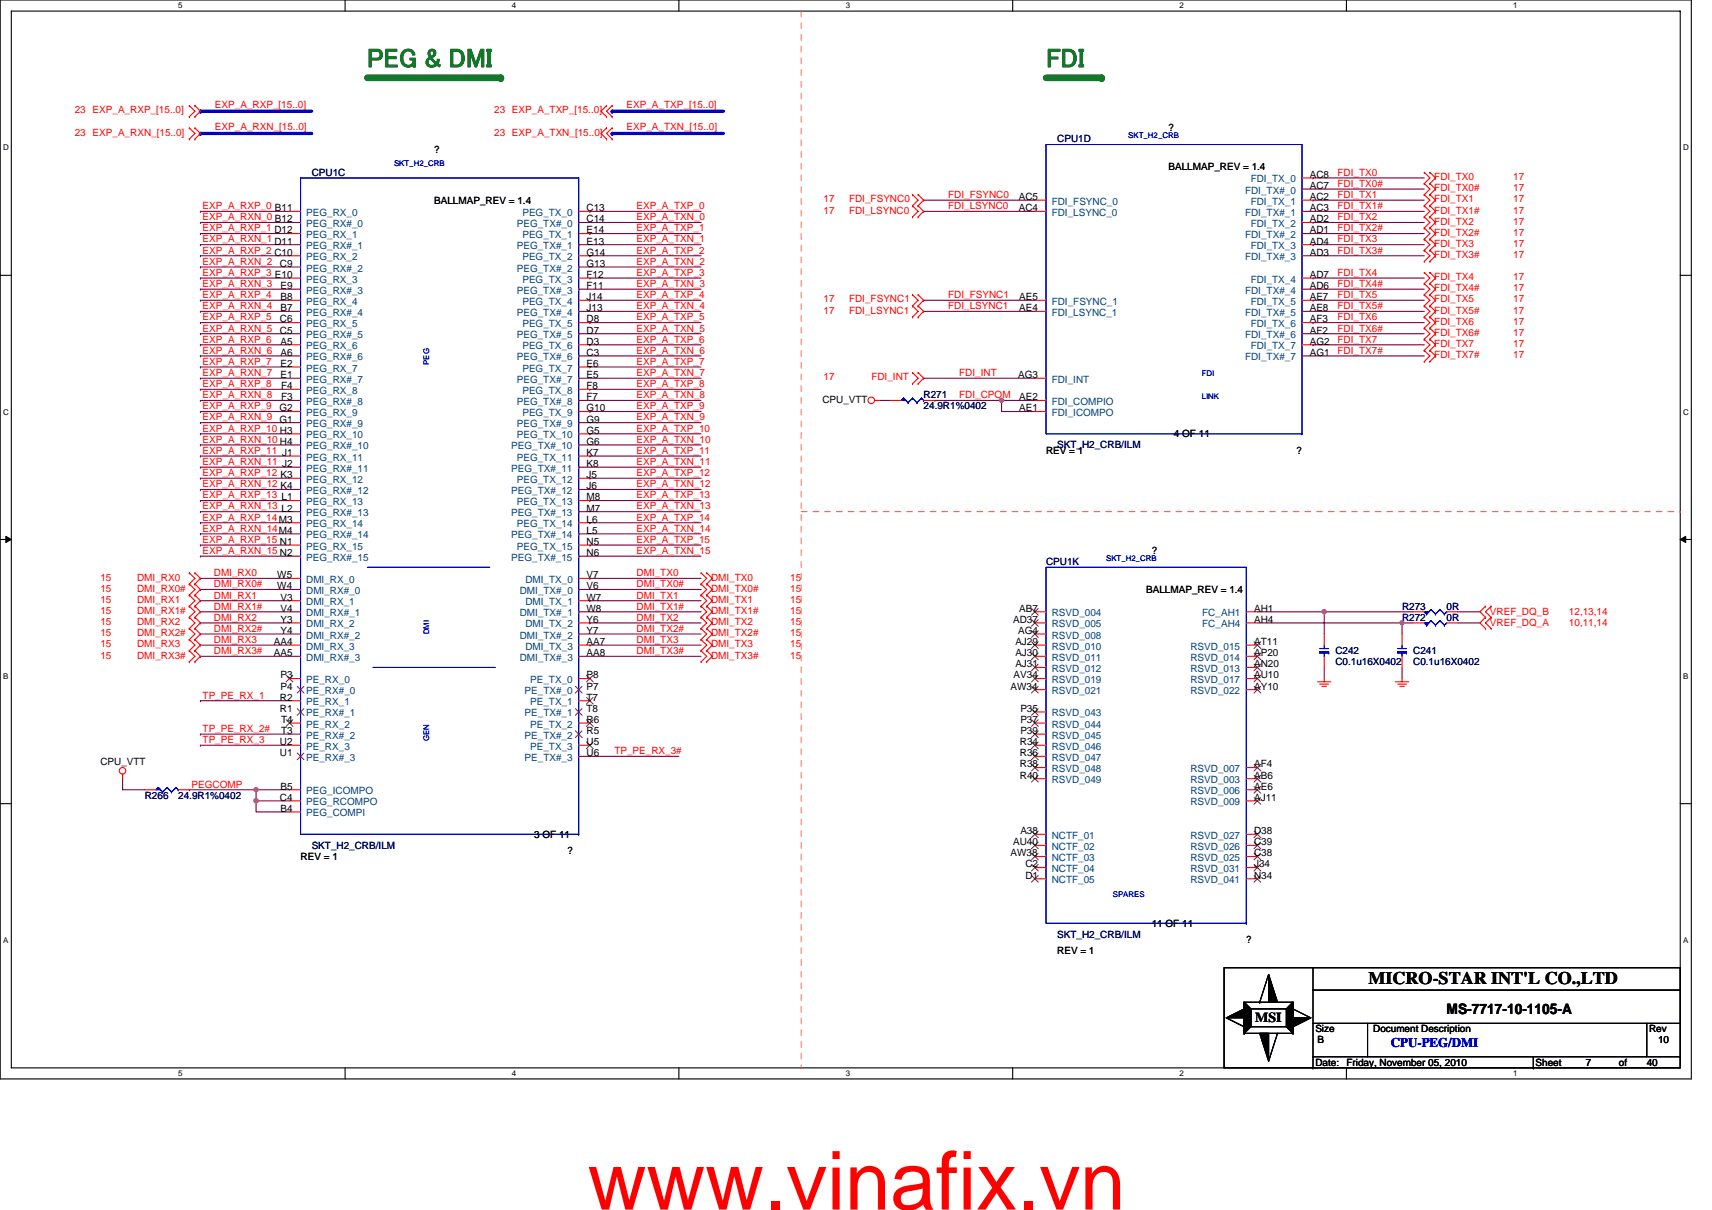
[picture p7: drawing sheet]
<svg xmlns="http://www.w3.org/2000/svg" width="297mm" height="210mm" viewBox="0 0 297 210" stroke-linecap="round" stroke-linejoin="round" font-family="sans-serif">
<path d="M0 0h293.5v187.2h-293.5zM2 1.9h289.5v183.4h-289.5z" fill="none" stroke="#000" stroke-width=".19"/>
<g fill="#fff">
<path d="M30.9 .2h.8v1.6h-.8z"/>
<path d="M30.9 185.5h.8v1.6h-.8z"/>
</g>
<path d="M59.9 0v1.9M59.9 185.3v1.9" fill="none" stroke="#000" stroke-width=".19"/>
<g fill="#fff">
<path d="M88.8 .2h.8v1.6h-.8z"/>
<path d="M88.8 185.5h.8v1.6h-.8z"/>
</g>
<path d="M117.8 0v1.9M117.8 185.3v1.9" fill="none" stroke="#000" stroke-width=".19"/>
<g fill="#fff">
<path d="M146.7 .2h.8v1.6h-.8z"/>
<path d="M146.7 185.5h.8v1.6h-.8z"/>
</g>
<path d="M175.7 0v1.9M175.7 185.3v1.9" fill="none" stroke="#000" stroke-width=".19"/>
<g fill="#fff">
<path d="M204.7 .2h.7v1.6h-.7z"/>
<path d="M204.7 185.5h.7v1.6h-.7z"/>
</g>
<path d="M233.6 0v1.9M233.6 185.3v1.9" fill="none" stroke="#000" stroke-width=".19"/>
<g fill="#fff">
<path d="M262.6 .2h.7v1.6h-.7z"/>
<path d="M262.6 185.5h.7v1.6h-.7z"/>
<path d="M.5 24.8h1v1.6h-1z"/>
<path d="M292 24.8h1v1.6h-1z"/>
<path d="M.5 70.7h1v1.5h-1z"/>
<path d="M292 70.7h1v1.5h-1z"/>
</g>
<path d="M0 47.8h2M291.5 47.8h2" fill="none" stroke="#000" stroke-width=".19"/>
<g fill="#fff">
<path d="M.5 116.5h.9v1.6h-.9z"/>
<path d="M292 116.5h.9v1.6h-.9z"/>
</g>
<path d="M0 93.6h2M291.5 93.6h2" fill="none" stroke="#000" stroke-width=".19"/>
<path d="M1 93.1l1 .5-1 .5zM291.5 93.6l1-.5v1z" fill="#000" stroke="#000" stroke-width=".17"/>
<g fill="#fff">
<path d="M.5 162.4h.9v1.5h-.9z"/>
<path d="M292 162.4h.9v1.5h-.9z"/>
</g>
<g fill="none" stroke="#000" stroke-width=".19">
<path d="M0 139.5h2M291.5 139.5h2M212.4 167.9h79.1v17.4h-79.1zM212.8 176.6l3.1 1.6M215.9 178.2h.1M215.9 179.3h.1M215.9 173.9l1.1 1.2M215.9 173.9h8.4v5.4h-8.4zM217 175.1h6.2v3.1h-6.2zM217 175.1h.1M217 178.2l-1.1 1.1M218.6 173.9h.1"/>
<path d="M220.1 169.1l-1.5 4.8M221.7 179.3h.1M221.7 179.3l-1.6 4.8M223.2 178.2l1.1 1.1M224.3 173.9h.1M224.3 175.1h.1M224.3 179.3h.1M224.3 173.9l-1.1 1.2M224.3 175.1l3.1 1.5M227.8 171.8h63.7M227.8 177.6h63.7M227.8 167.9v17.4"/>
<path d="M237.3 177.6v5.8M285.7 177.6v5.8M227.8 183.4h63.7M227.8 185.3h.1M266 185.3h.1M266 183.4v1.9"/>
</g>
<g fill="none" stroke="#800040" stroke-width=".19">
<path d="M34.8 36.7h.1M34.8 38.6h.1M34.8 36.7h15.4M34.8 38.6h17.4M100.4 38.6h.1M100.4 38.6h21.2M102.3 36.7h.1M102.3 36.7h19.3M160.2 34.7h.1M160.2 36.7h.1M160.2 36.7h19.4M160.2 34.7h19.4"/>
<path d="M225.9 32.8h.1M225.9 36.7h.1M225.9 36.7h21.2M225.9 32.8h21.2M227.8 30.9h.1M227.8 34.7h.1M227.8 38.6h.1M227.8 38.6h19.3M227.8 34.7h19.3M227.8 30.9h19.3M34.8 40.5h.1M34.8 42.5h.1"/>
<path d="M34.8 44.4h.1M34.8 46.3h.1M34.8 48.3h.1M34.8 50.2h.1M34.8 52.1h.1M34.8 54h.1M34.8 56h.1M34.8 57.9h.1M34.8 59.8h.1M34.8 40.5h15.4M34.8 42.5h17.4M34.8 44.4h15.4"/>
<path d="M34.8 46.3h17.4M34.8 48.3h15.4M34.8 50.2h17.4M34.8 52.1h15.4M34.8 54h17.4M34.8 56h15.4M34.8 57.9h17.4M34.8 59.8h15.4M100.4 57.9h.1M100.4 42.5h.1M100.4 46.3h.1M100.4 50.2h.1"/>
<path d="M100.4 54h.1M100.4 42.5h21.2M100.4 46.3h21.2M100.4 50.2h21.2M100.4 54h21.2M100.4 57.9h21.2M102.3 56h.1M102.3 59.8h.1M102.3 40.5h.1M102.3 44.4h.1M102.3 48.3h.1M102.3 52.1h.1"/>
<path d="M102.3 40.5h19.3M102.3 44.4h19.3M102.3 48.3h19.3M102.3 52.1h19.3M102.3 56h19.3M102.3 59.8h19.3M160.2 54h.1M160.2 52.1h.1M160.2 52.1h19.4M160.2 54h19.4M225.9 57.9h.1M225.9 40.5h.1"/>
<path d="M225.9 44.4h.1M225.9 50.2h.1M225.9 54h.1M225.9 40.5h21.2M225.9 44.4h21.2M225.9 50.2h21.2M225.9 54h21.2M225.9 57.9h21.2M227.8 59.8h.1M227.8 42.5h.1M227.8 48.3h.1M227.8 52.1h.1"/>
<path d="M227.8 56h.1M227.8 42.5h19.3M227.8 48.3h19.3M227.8 52.1h19.3M227.8 56h19.3M227.8 59.8h19.3M34.8 61.8h.1M34.8 63.7h.1M34.8 65.6h.1M34.8 67.6h.1M34.8 69.5h.1M34.8 71.4h.1"/>
<path d="M34.8 73.3h.1M34.8 75.3h.1M34.8 77.2h.1M34.8 79.1h.1M34.8 61.8h17.4M34.8 63.7h15.4M34.8 65.6h17.4M34.8 67.6h15.4M34.8 69.5h17.4M34.8 71.4h15.4M34.8 73.3h17.4M34.8 75.3h15.4"/>
<path d="M34.8 77.2h17.4M34.8 79.1h15.4M100.4 61.8h.1M100.4 65.6h.1M100.4 69.5h.1M100.4 73.3h.1M100.4 77.2h.1M100.4 61.8h21.2M100.4 65.6h21.2M100.4 69.5h21.2M100.4 73.3h21.2M100.4 77.2h21.2"/>
<path d="M102.3 63.7h.1M102.3 67.6h.1M102.3 71.4h.1M102.3 75.3h.1M102.3 79.1h.1M102.3 63.7h19.3M102.3 67.6h19.3M102.3 71.4h19.3M102.3 75.3h19.3M102.3 79.1h19.3M152.5 69.5h2M160.2 65.6h.1"/>
<path d="M160.2 65.6h19.4M162.2 69.5h.1M162.2 69.5h11.6M173.8 69.5v1.9h5.8M173.8 69.5h5.8M225.9 61.8h.1M225.9 61.8h21.2M34.8 81.1h.1M34.8 83h.1M34.8 84.9h.1M34.8 86.9h.1M34.8 88.8h.1"/>
<path d="M34.8 90.7h.1M34.8 92.6h.1M34.8 94.6h.1M34.8 96.5h.1M34.8 81.1h17.4M34.8 83h15.4M34.8 84.9h17.4M34.8 86.9h15.4M34.8 88.8h17.4M34.8 90.7h15.4M34.8 92.6h17.4M34.8 94.6h15.4"/>
<path d="M34.8 96.5h17.4M100.4 81.1h.1M100.4 84.9h.1M100.4 88.8h.1M100.4 92.6h.1M100.4 96.5h.1M100.4 81.1h21.2M100.4 84.9h21.2M100.4 88.8h21.2M100.4 92.6h21.2M100.4 96.5h21.2M102.3 83h.1"/>
<path d="M102.3 86.9h.1M102.3 90.7h.1M102.3 94.6h.1M102.3 83h19.3M102.3 86.9h19.3M102.3 90.7h19.3M102.3 94.6h19.3M34.8 102.3h.1M34.8 104.2h.1M34.8 106.2h.1M34.8 108.1h.1M34.8 110h.1"/>
<path d="M34.8 112h.1M34.8 113.9h.1M34.8 100.4h.1M34.8 102.3h17.4M34.8 104.2h15.4M34.8 106.2h17.4M34.8 108.1h15.4M34.8 110h17.4M34.8 112h15.4M34.8 113.9h17.4M34.8 100.4h15.4M100.4 102.3h.1"/>
<path d="M100.4 106.2h.1M100.4 110h.1M100.4 113.9h.1M100.4 102.3h21.2M100.4 106.2h21.2M100.4 110h21.2M100.4 113.9h21.2M102.3 100.4h.1M102.3 104.2h.1M102.3 108.1h.1M102.3 112h.1M102.3 104.2h19.3"/>
<path d="M102.3 108.1h19.3M102.3 112h19.3M102.3 100.4h19.3M218.2 108.1h25.1M218.2 106.2h11.6M229.8 106.2v3.8M229.8 115.8v2M229.8 106.2h.1M229.8 106.2h15.4M243.3 115.8v2M243.3 108.1v1.9M243.3 108.1h.1"/>
<path d="M243.3 108.1h1.9M252.9 106.2h3.9M252.9 108.1h3.9M21.3 135.1v2h3.8M32.8 137.1h.1M32.8 137.1h17.4M34.8 121.6h.1M34.8 127.4h.1M34.8 129.3h.1M34.8 121.6h15.4M34.8 127.4h17.4M34.8 129.3h15.4"/>
<path d="M44.4 139v1.9h5.8M44.4 139h.1M44.4 137.1v1.9M44.4 137.1h.1M44.4 139h5.8M100.4 131.3h.1M100.4 131.3h17.4"/>
</g>
<g fill="#f0f" stroke="#f0f" stroke-width=".19">
<circle cx="44.4" cy="139" r=".38"/>
<circle cx="44.4" cy="137" r=".38"/>
<circle cx="173.8" cy="69.5" r=".38"/>
<circle cx="243.3" cy="108.1" r=".38"/>
<circle cx="229.7" cy="106.2" r=".38"/>
</g>
<path d="M34.8 19.3h.1M34.8 19.3h19.3M106.2 19.3h.1M106.2 19.3h19.3M34.8 23.2h.1M34.8 23.2h19.3M106.2 23.2h.1M106.2 23.2h19.3" fill="none" stroke="#00f" stroke-width=".57"/>
<g fill="none" stroke="#f00" stroke-width=".19">
<path d="M32.8 18.3h.1M32.8 18.3l1 1-1 1M33.8 18.3h.1M33.8 18.3l1 1-1 1M105.2 18.3h.1M105.2 18.3l-.9 1 .9 1M106.2 18.3h.1M106.2 18.3l-1 1 1 1M32.8 20.3h.1M32.8 22.2h.1M32.8 24.1h.1M32.8 22.2l1 1-1 .9"/>
<path d="M33.8 20.3h.1M33.8 24.1h.1M33.8 22.2h.1M33.8 22.2l1 1-1 .9M50.2 36.7h2M52.2 38.6h.1M100.4 38.6h.1M100.4 36.7h1.9M105.2 20.3h.1M105.2 22.2h.1M105.2 24.1h.1M105.2 22.2l-.9 1 .9 .9"/>
<path d="M106.2 20.3h.1M106.2 22.2h.1M106.2 24.1h.1M106.2 22.2l-1 1 1 .9M158.3 33.8h.1M158.3 35.7h.1M158.3 37.6h.1M158.3 33.8l1 .9-1 1M158.3 35.7l1 1-1 .9M159.3 35.7h.1M159.3 33.8h.1M159.3 37.6h.1"/>
<path d="M159.3 33.8l.9 .9-.9 1M159.3 35.7l.9 1-.9 .9M179.6 36.7h1.9M179.6 34.7h1.9M225.9 36.7h.1M225.9 32.8h.1M225.9 34.7h1.9M225.9 38.6h1.9M225.9 30.9h1.9M247.1 29.9h.1M247.1 31.9h.1M247.1 33.8h.1"/>
<path d="M247.1 35.7h.1M247.1 37.6h.1M247.1 39.6h.1M247.1 29.9l1 1-1 1M247.1 31.9l1 .9-1 1M247.1 33.8l1 .9-1 1M247.1 35.7l1 1-1 .9M247.1 37.6l1 1-1 1M247.1 39.6l1 .9-1 1M248.1 29.9h.1M248.1 31.9h.1M248.1 33.8h.1"/>
<path d="M248.1 35.7h.1M248.1 37.6h.1M248.1 39.6h.1M248.1 29.9l1 1-1 1M248.1 31.9l1 .9-1 1M248.1 33.8l1 .9-1 1M248.1 35.7l1 1-1 .9M248.1 37.6l1 1-1 1M248.1 39.6l1 .9-1 1M50.2 52.1h2M50.2 59.8h2M50.2 56h2"/>
<path d="M50.2 48.3h2M50.2 40.5h2M50.2 44.4h2M52.2 50.2h.1M52.2 42.5h.1M52.2 46.3h.1M52.2 54h.1M52.2 57.9h.1M100.4 50.2h.1M100.4 42.5h.1M100.4 46.3h.1M100.4 57.9h.1"/>
<path d="M100.4 54h.1M100.4 52.1h1.9M100.4 59.8h1.9M100.4 56h1.9M100.4 48.3h1.9M100.4 40.5h1.9M100.4 44.4h1.9M158.3 51.2h.1M158.3 53.1h.1M158.3 55h.1M158.3 51.2l1 .9-1 1M158.3 53.1l1 .9-1 1"/>
<path d="M159.3 53.1h.1M159.3 51.2h.1M159.3 55h.1M159.3 51.2l.9 .9-.9 1M159.3 53.1l.9 .9-.9 1M179.6 52.1h1.9M179.6 54h1.9M225.9 57.9h.1M225.9 50.2h.1M225.9 54h.1M225.9 44.4h.1M225.9 40.5h.1"/>
<path d="M225.9 52.1h1.9M225.9 59.8h1.9M225.9 56h1.9M225.9 48.3h1.9M225.9 42.5h1.9M247.1 41.5h.1M247.1 43.4h.1M247.1 45.4h.1M247.1 51.2h.1M247.1 53.1h.1M247.1 55h.1M247.1 58.9h.1"/>
<path d="M247.1 56.9h.1M247.1 47.3h.1M247.1 49.2h.1M247.1 41.5l1 1-1 .9M247.1 43.4l1 1-1 1M247.1 51.2l1 .9-1 1M247.1 53.1l1 .9-1 1M247.1 58.9l1 .9-1 1M247.1 55l1 1-1 .9M247.1 56.9l1 1-1 1M247.1 47.3l1 1-1 .9M247.1 49.2l1 1-1 1"/>
<path d="M248.1 41.5h.1M248.1 43.4h.1M248.1 45.4h.1M248.1 51.2h.1M248.1 53.1h.1M248.1 55h.1M248.1 58.9h.1M248.1 56.9h.1M248.1 47.3h.1M248.1 49.2h.1M248.1 41.5l1 1-1 .9M248.1 43.4l1 1-1 1"/>
<path d="M248.1 51.2l1 .9-1 1M248.1 53.1l1 .9-1 1M248.1 58.9l1 .9-1 1M248.1 55l1 1-1 .9M248.1 56.9l1 1-1 1M248.1 47.3l1 1-1 .9M248.1 49.2l1 1-1 1M50.2 71.4h2M50.2 63.7h2M50.2 67.6h2M50.2 79.1h2M50.2 75.3h2"/>
<path d="M52.2 69.5h.1M52.2 61.8h.1M52.2 65.6h.1M52.2 77.2h.1M52.2 73.3h.1M100.4 73.3h.1M100.4 69.5h.1M100.4 61.8h.1M100.4 65.6h.1M100.4 77.2h.1M100.4 71.4h1.9M100.4 63.7h1.9"/>
<path d="M100.4 67.6h1.9M100.4 79.1h1.9M100.4 75.3h1.9M151.8 69.5h.7M154.5 69.5h1.9M158.3 64.7h.1M158.3 66.6h.1M158.3 64.7l1 .9-1 1M159.3 66.6h.1M159.3 64.7h.1M159.3 64.7l.9 .9-.9 1M160.2 69.5h2"/>
<path d="M179.6 71.4h1.9M179.6 69.5h1.9M179.6 65.6h1.9M225.9 61.8h.1M247.1 60.8h.1M247.1 62.7h.1M247.1 60.8l1 1-1 .9M248.1 60.8h.1M248.1 62.7h.1M248.1 60.8l1 1-1 .9M32.8 99.4h.1M32.8 99.4l1 1-1 .9"/>
<path d="M33.8 99.4h.1M33.8 99.4l1 1-1 .9M50.2 86.9h2M50.2 83h2M50.2 90.7h2M50.2 94.6h2M52.2 81.1h.1M52.2 84.9h.1M52.2 88.8h.1M52.2 92.6h.1M52.2 96.5h.1M100.4 81.1h.1"/>
<path d="M100.4 88.8h.1M100.4 84.9h.1M100.4 92.6h.1M100.4 96.5h.1M100.4 86.9h1.9M100.4 83h1.9M100.4 90.7h1.9M100.4 94.6h1.9M121.6 99.4h.1M121.6 99.4l1 1-1 .9M122.6 99.4h.1M122.6 99.4l1 1-1 .9"/>
<path d="M32.8 101.3h.1M32.8 103.3h.1M32.8 105.2h.1M32.8 107.1h.1M32.8 109.1h.1M32.8 111h.1M32.8 112.9h.1M32.8 114.9h.1M32.8 101.3l1 1-1 1M32.8 103.3l1 .9-1 1M32.8 105.2l1 1-1 .9M32.8 107.1l1 1-1 1"/>
<path d="M32.8 109.1l1 .9-1 1M32.8 111l1 1-1 .9M32.8 112.9l1 1-1 1M33.8 101.3h.1M33.8 103.3h.1M33.8 105.2h.1M33.8 107.1h.1M33.8 109.1h.1M33.8 111h.1M33.8 112.9h.1M33.8 114.9h.1M33.8 101.3l1 1-1 1"/>
<path d="M33.8 103.3l1 .9-1 1M33.8 105.2l1 1-1 .9M33.8 107.1l1 1-1 1M33.8 109.1l1 .9-1 1M33.8 111l1 1-1 .9M33.8 112.9l1 1-1 1M50.2 108.1h2M50.2 104.2h2M50.2 112h2M50.2 117.8h2M50.2 100.4h2M52.2 110h.1"/>
<path d="M52.2 102.3h.1M52.2 106.2h.1M52.2 119.7h.1M52.2 113.9h.1M100.4 110h.1M100.4 102.3h.1M100.4 106.2h.1M100.4 119.7h.1M100.4 113.9h.1M100.4 108.1h1.9M100.4 104.2h1.9M100.4 112h1.9"/>
<path d="M100.4 117.8h1.9M100.4 100.4h1.9M121.6 101.3h.1M121.6 103.3h.1M121.6 105.2h.1M121.6 107.1h.1M121.6 109.1h.1M121.6 111h.1M121.6 112.9h.1M121.6 114.9h.1M121.6 101.3l1 1-1 1M121.6 103.3l1 .9-1 1"/>
<path d="M121.6 105.2l1 1-1 .9M121.6 107.1l1 1-1 1M121.6 109.1l1 .9-1 1M121.6 111l1 1-1 .9M121.6 112.9l1 1-1 1M122.6 101.3h.1M122.6 103.3h.1M122.6 105.2h.1M122.6 107.1h.1M122.6 109.1h.1M122.6 111h.1M122.6 112.9h.1"/>
<path d="M122.6 114.9h.1M122.6 101.3l1 1-1 1M122.6 103.3l1 .9-1 1M122.6 105.2l1 1-1 .9M122.6 107.1l1 1-1 1M122.6 109.1l1 .9-1 1M122.6 111l1 1-1 .9M122.6 112.9l1 1-1 1M179.6 108.1h1.9M179.6 106.2h1.9M179.6 112h1.9M179.6 117.8h1.9"/>
<path d="M179.6 110h1.9M179.6 113.9h1.9M179.6 115.8h1.9M179.6 119.7h1.9M216.2 108.1h2M216.2 106.2h2M216.2 112h2M216.2 117.8h2M216.2 113.9h2M216.2 115.8h2M216.2 119.7h2M228.6 118.3h2.3"/>
<path d="M229 118.7h1.5M229.4 119.1h.7M229.8 117.8v.5M229.8 110v2M229.8 113.9v1.9M242.1 118.3h2.3M242.5 118.7h1.5M242.9 119.1h.7M243.3 117.8v.5M243.3 110v2M243.3 113.9v1.9M245.2 108.1h1.9"/>
<path d="M245.2 106.2h1.9M251 108.1h1.9M251 106.2h1.9M257.7 105.2h.1M257.7 107.1h.1M257.7 109.1h.1M257.7 105.2l-.9 1 .9 .9M257.7 107.1l-.9 1 .9 1M258.7 107.1h.1M258.7 105.2h.1M258.7 109.1h.1M258.7 105.2l-1 1 1 .9"/>
<path d="M258.7 107.1l-1 1 1 1M21.3 134.3v.8M25.1 137.1h2M30.9 137.1h1.9M50.2 129.3h2M50.2 121.6h2M50.2 125.5h2M50.2 139h2M50.2 137.1h2M52.2 123.5h.1M52.2 127.4h.1M52.2 131.3h.1"/>
<path d="M100.4 127.4h.1M100.4 123.5h.1M100.4 131.3h.1M100.4 129.3h1.9M100.4 121.6h1.9M100.4 125.5h1.9M179.6 129.3h1.9M179.6 125.5h1.9M179.6 135.1h1.9M179.6 133.2h1.9M179.6 123.5h1.9M179.6 127.4h1.9"/>
<path d="M179.6 131.3h1.9M216.2 139h2M216.2 137.1h2M216.2 135.1h2M216.2 133.2h2M50.2 140.9h2M179.6 152.5h1.9M179.6 150.6h1.9M179.6 148.6h1.9M179.6 146.7h1.9M179.6 144.8h1.9M216.2 152.5h2"/>
<path d="M216.2 150.6h2M216.2 148.6h2M216.2 146.7h2M216.2 144.8h2"/>
<circle cx="151.2" cy="69.5" r=".57"/>
<circle cx="21.3" cy="133.8" r=".57"/>
</g>
<g fill="#000" stroke="#000" stroke-width=".19">
<path d="M212.8 176.6l3.1-1.5v1.5zM220.1 169.1l1.6 4.8h-1.6zM224.3 176.6h3.1l-3.1 1.6zM218.6 179.3h1.5v4.8z"/>
<path d="M215.9 173.9l1.1 1.2v3.1l-1.1 1.1z" fill-rule="evenodd"/>
<path d="M215.9 173.9l1.1 1.2v3.1l-1.1 1.1z" fill-rule="evenodd"/>
<path d="M215.9 173.9l1.1 1.2v3.1l-1.1 1.1z" fill-rule="evenodd"/>
<path d="M224.3 173.9v5.4l-1.1-1.1v-3.1z" fill-rule="evenodd"/>
<path d="M224.3 173.9v5.4l-1.1-1.1v-3.1z" fill-rule="evenodd"/>
<path d="M224.3 173.9v5.4l-1.1-1.1v-3.1z" fill-rule="evenodd"/>
</g>
<path d="M63.7 13.5h23.2M86.9 13.5h.1M181.5 13.5h9.7M191.2 13.5h.1" fill="none" stroke="#008000" stroke-width="1.1"/>
<path d="M139 1.9v183.4M139 88.8h152.5M291.5 88.8h.1M139 185.3h.1" fill="none" stroke="#ff8000" stroke-width=".17" stroke-dasharray="1 1 1 1 1 1 1 1"/>
<g fill="none" stroke="#00f" stroke-width=".19">
<path d="M156.8 69.1h.1M156.8 69.1l-.4 .4M156.8 69.1l.8 .8M157.6 69.9h.1M158.3 69.1h.1M158.3 69.1l-.7 .8M158.3 69.1l.8 .8M159.1 69.9h.1M159.9 69.1h.1M159.9 69.1l-.8 .8M159.9 69.1l.3 .4M160.2 69.5h.1"/>
<path d="M229 113.1h1.5v.2h-1.5zM229 112.5h1.5M229.8 113.3v.6M229.8 112v.5M230.5 113.3h.1M242.5 113.1h1.5v.2h-1.5zM242.5 112.5h1.5M243.3 113.3v.6M243.3 112v.5M244 113.3h.1M247.1 108.1l.4 .4M247.1 106.2l.4 .4"/>
<path d="M247.5 108.5h.1M247.5 106.6h.1M248.3 107.7h.1M248.3 105.8h.1M248.3 107.7l-.8 .8M248.3 107.7l.8 .8M248.3 105.8l-.8 .8M248.3 105.8l.8 .8M249.1 108.5h.1M249.1 106.6h.1M249.8 107.7h.1M249.8 105.8h.1"/>
<path d="M249.8 107.7l-.7 .8M249.8 107.7l.8 .8M249.8 105.8l-.7 .8M249.8 105.8l.8 .8M250.6 108.5h.1M250.6 106.6h.1M251 108.1h.1M251 106.2h.1M251 108.1l-.4 .4M251 106.2l-.4 .4M27.4 136.7h.1M27.4 136.7l-.3 .4"/>
<path d="M27.4 136.7l.8 .7M28.2 137.4h.1M29 136.7h.1M29 136.7l-.8 .7M29 136.7l.8 .7M29.8 137.4h.1M30.5 136.7h.1M30.5 136.7l-.7 .7M30.5 136.7l.4 .4M30.9 137.1h.1"/>
</g>
<g fill="#00f" stroke="#00f" stroke-width=".19">
<path d="M247.1 108.1h.8l-.4 .4 .4-.4-.4 .4z" fill-rule="evenodd"/>
<path d="M247.1 108.1h.8l-.4 .4 .4-.4-.4 .4z" fill-rule="evenodd"/>
<path d="M247.1 106.2h.8l-.4 .4 .4-.4-.4 .4z" fill-rule="evenodd"/>
<path d="M247.1 106.2h.8l-.4 .4 .4-.4-.4 .4z" fill-rule="evenodd"/>
<path d="M27.1 137.1l.3-.4 .4 .4-.4-.4 .4 .4z" fill-rule="evenodd"/>
<path d="M27.1 137.1l.3-.4 .4 .4-.4-.4 .4 .4z" fill-rule="evenodd"/>
<path d="M156.4 69.5l.4-.4 .4 .4-.4-.4 .4 .4z" fill-rule="evenodd"/>
<path d="M156.4 69.5l.4-.4 .4 .4-.4-.4 .4 .4z" fill-rule="evenodd"/>
</g>
<path d="M52.2 30.9h48.2v113.9h-48.2zM181.5 25.1h44.4v50.2h-44.4zM225.9 75.3h.1M63.7 98.4h21.3M181.5 98.4h34.7v61.8h-34.7zM64.7 115.8h21.2M100.4 144.8h.1M216.2 160.2h.1" fill="none" stroke="#00f" stroke-width=".17"/>
<g fill="none" stroke="#804000" stroke-width=".17">
<path d="M49.7 117.2l1.1 1.1M50.8 117.2l-1.2 1.1M51.6 119.1l1.1 1.2M52.7 119.1l-1.1 1.2M99.8 119.1l1.2 1.2M101 119.1l-1.2 1.2M101.8 117.2l1.1 1.1M102.9 117.2l-1.2 1.1M179 105.6l1.1 1.2M179 107.5l1.1 1.2M179 109.5l1.1 1.1M179 111.4l1.1 1.1"/>
<path d="M179 113.3l1.1 1.2M179 115.3l1.1 1.1M179 117.2l1.1 1.1M179 119.1l1.1 1.2M180.1 105.6l-1.1 1.2M180.1 107.5l-1.1 1.2M180.1 109.5l-1.1 1.1M180.1 111.4l-1.1 1.1M180.1 113.3l-1.1 1.2M180.1 115.3l-1.1 1.1M180.1 117.2l-1.1 1.1M180.1 119.1l-1.1 1.2"/>
<path d="M217.6 119.1l1.2 1.2M217.6 117.2l1.2 1.1M217.6 115.3l1.2 1.1M217.6 111.4l1.2 1.1M217.6 113.3l1.2 1.2M218.7 119.1l-1.1 1.2M218.7 117.2l-1.1 1.1M218.7 115.3l-1.1 1.1M218.7 111.4l-1.1 1.1M218.7 113.3l-1.1 1.2M49.7 124.9l1.1 1.2M50.8 124.9l-1.2 1.2"/>
<path d="M51.6 123l1.1 1.1M51.6 130.7l1.1 1.1M52.7 123l-1.1 1.1M52.7 130.7l-1.1 1.1M99.8 126.8l1.2 1.2M99.8 123l1.2 1.1M101 126.8l-1.2 1.2M101 123l-1.2 1.1M101.8 121l1.1 1.2M101.8 128.8l1.1 1.1M101.8 124.9l1.1 1.2M102.9 128.8l-1.2 1.1"/>
<path d="M102.9 124.9l-1.2 1.2M102.9 121l-1.2 1.2M179 134.6l1.1 1.1M179 123l1.1 1.1M179 124.9l1.1 1.2M179 126.8l1.1 1.2M179 128.8l1.1 1.1M179 130.7l1.1 1.1M179 132.6l1.1 1.2M180.1 134.6l-1.1 1.1M180.1 123l-1.1 1.1M180.1 124.9l-1.1 1.2"/>
<path d="M180.1 126.8l-1.1 1.2M180.1 128.8l-1.1 1.1M180.1 130.7l-1.1 1.1M180.1 132.6l-1.1 1.2M217.6 138.4l1.2 1.2M217.6 136.5l1.2 1.1M217.6 134.6l1.2 1.1M217.6 132.6l1.2 1.2M218.7 138.4l-1.1 1.2M218.7 136.5l-1.1 1.1M218.7 134.6l-1.1 1.1M218.7 132.6l-1.1 1.2"/>
<path d="M179 151.9l1.1 1.2M179 150l1.1 1.2M179 148.1l1.1 1.1M179 146.1l1.1 1.2M179 144.2l1.1 1.2M180.1 150l-1.1 1.2M180.1 151.9l-1.1 1.2M180.1 148.1l-1.1 1.1M180.1 146.1l-1.1 1.2M180.1 144.2l-1.1 1.2M217.6 151.9l1.2 1.2M217.6 150l1.2 1.2"/>
<path d="M217.6 148.1l1.2 1.1M217.6 146.1l1.2 1.2M217.6 144.2l1.2 1.2M218.7 151.9l-1.1 1.2M218.7 150l-1.1 1.2M218.7 148.1l-1.1 1.1M218.7 146.1l-1.1 1.2M218.7 144.2l-1.1 1.2"/>
</g>
<text font-size="14.1" fill="#f00" x="102" y="209.9">www.vinafix.vn</text>
<g font-size="4.6" fill="#008000">
<text x="63.7" y="11.7">PEG &amp; DMI</text>
<text x="181.5" y="11.7">FDI</text>
</g>
<text font-size="3.1" x="237.5" y="170.8">MICRO-STAR INT'L CO.,LTD</text>
<text font-size="2.5" x="251" y="176">MS-7717-10-1105-A</text>
<text font-size="2.4" x="217.8" y="177.3">MSI</text>
<text font-size="2.3" fill="#00f" x="241.3" y="181.6">CPU-PEG/DMI</text>
<g font-size="1.7" fill="#f00">
<text x="13" y="19.7">23 EXP_A_RXP_[15..0]</text>
<text x="13" y="23.5">23 EXP_A_RXN_[15..0]</text>
<text x="37.3" y="18.7">EXP_A_RXP_[15..0]</text>
<text x="37.3" y="22.6">EXP_A_RXN_[15..0]</text>
<text x="85.7" y="19.7">23 EXP_A_TXP_[15..0]</text>
<text x="85.7" y="23.5">23 EXP_A_TXN_[15..0]</text>
<text x="108.7" y="18.7">EXP_A_TXP_[15..0]</text>
<text x="108.7" y="22.6">EXP_A_TXN_[15..0]</text>
<text x="142.9" y="35.1">17</text>
<text x="147.3" y="35.1">FDI_FSYNC0</text>
<text x="164.5" y="34.4">FDI_FSYNC0</text>
<text x="232.1" y="30.5">FDI_TX0</text>
<text x="232.1" y="32.4">FDI_TX0#</text>
<text x="232.1" y="34.4">FDI_TX1</text>
<text x="248.9" y="31.3">FDI_TX0</text>
<text x="248.9" y="33.2">FDI_TX0#</text>
<text x="248.9" y="35.1">FDI_TX1</text>
<text x="262.6" y="33.2">17</text>
<text x="262.6" y="31.3">17</text>
<text x="262.6" y="35.1">17</text>
<text x="35.2" y="36.3">EXP_A_RXP_0 B11</text>
<text x="35.2" y="38.2">EXP_A_RXN_0 B12</text>
<text x="35.2" y="40.2">EXP_A_RXP_1 D12</text>
<text x="110.4" y="36.3">EXP_A_TXP_0</text>
<text x="110.4" y="38.2">EXP_A_TXN_0</text>
<text x="110.4" y="40.2">EXP_A_TXP_1</text>
<text x="142.9" y="37.1">17</text>
<text x="147.3" y="37.1">FDI_LSYNC0</text>
<text x="164.5" y="36.3">FDI_LSYNC0</text>
<text x="232.1" y="36.3">FDI_TX1#</text>
<text x="232.1" y="38.2">FDI_TX2</text>
<text x="232.1" y="40.2">FDI_TX2#</text>
<text x="248.9" y="37.1">FDI_TX1#</text>
<text x="248.9" y="39">FDI_TX2</text>
<text x="248.9" y="40.9">FDI_TX2#</text>
<text x="262.6" y="37.1">17</text>
<text x="262.6" y="40.9">17</text>
<text x="262.6" y="39">17</text>
<text x="35.2" y="42.1">EXP_A_RXN_1 D11</text>
<text x="35.2" y="44">EXP_A_RXP_2 C10</text>
<text x="35.2" y="46">EXP_A_RXN_2</text>
<text x="35.2" y="47.9">EXP_A_RXP_3 E10</text>
<text x="110.4" y="42.1">EXP_A_TXN_1</text>
<text x="110.4" y="44">EXP_A_TXP_2</text>
<text x="110.4" y="46">EXP_A_TXN_2</text>
<text x="110.4" y="47.9">EXP_A_TXP_3</text>
<text x="232.1" y="42.1">FDI_TX3</text>
<text x="232.1" y="44">FDI_TX3#</text>
<text x="232.1" y="47.9">FDI_TX4</text>
<text x="248.9" y="42.8">FDI_TX3</text>
<text x="248.9" y="44.8">FDI_TX3#</text>
<text x="262.6" y="44.8">17</text>
<text x="262.6" y="42.8">17</text>
<text x="35.2" y="49.8">EXP_A_RXN_3</text>
<text x="35.2" y="51.7">EXP_A_RXP_4</text>
<text x="35.2" y="53.7">EXP_A_RXN_4</text>
<text x="110.4" y="49.8">EXP_A_TXN_3</text>
<text x="110.4" y="51.7">EXP_A_TXP_4</text>
<text x="110.4" y="53.7">EXP_A_TXN_4</text>
<text x="142.9" y="52.5">17</text>
<text x="147.3" y="52.5">FDI_FSYNC1</text>
<text x="164.5" y="53.7">FDI_LSYNC1</text>
<text x="164.5" y="51.7">FDI_FSYNC1</text>
<text x="232.1" y="49.8">FDI_TX4#</text>
<text x="232.1" y="51.7">FDI_TX5</text>
<text x="232.1" y="53.7">FDI_TX5#</text>
<text x="248.9" y="52.5">FDI_TX5</text>
<text x="248.9" y="48.6">FDI_TX4</text>
<text x="248.9" y="50.6">FDI_TX4#</text>
<text x="262.6" y="50.6">17</text>
<text x="262.6" y="52.5">17</text>
<text x="262.6" y="48.6">17</text>
<text x="35.2" y="55.6">EXP_A_RXP_5</text>
<text x="35.2" y="57.5">EXP_A_RXN_5</text>
<text x="35.2" y="59.5">EXP_A_RXP_6</text>
<text x="110.4" y="55.6">EXP_A_TXP_5</text>
<text x="110.4" y="57.5">EXP_A_TXN_5</text>
<text x="110.4" y="59.5">EXP_A_TXP_6</text>
<text x="142.9" y="54.4">17</text>
<text x="147.3" y="54.4">FDI_LSYNC1</text>
<text x="232.1" y="57.5">FDI_TX6#</text>
<text x="232.1" y="59.5">FDI_TX7</text>
<text x="232.1" y="55.6">FDI_TX6</text>
<text x="248.9" y="54.4">FDI_TX5#</text>
<text x="248.9" y="56.4">FDI_TX6</text>
<text x="248.9" y="58.3">FDI_TX6#</text>
<text x="262.6" y="54.4">17</text>
<text x="262.6" y="58.3">17</text>
<text x="262.6" y="56.4">17</text>
<text x="35.2" y="61.4">EXP_A_RXN_6</text>
<text x="35.2" y="63.3">EXP_A_RXP_7</text>
<text x="35.2" y="65.3">EXP_A_RXN_7</text>
<text x="110.4" y="61.4">EXP_A_TXN_6</text>
<text x="110.4" y="63.3">EXP_A_TXP_7</text>
<text x="110.4" y="65.3">EXP_A_TXN_7</text>
<text x="166.4" y="65.3">FDI_INT</text>
<text x="232.1" y="61.4">FDI_TX7#</text>
<text x="248.9" y="60.2">FDI_TX7</text>
<text x="248.9" y="62.1">FDI_TX7#</text>
<text x="262.6" y="62.1">17</text>
<text x="262.6" y="60.2">17</text>
<text x="35.2" y="67.2">EXP_A_RXP_8</text>
<text x="35.2" y="69.1">EXP_A_RXN_8</text>
<text x="35.2" y="71">EXP_A_RXP_9</text>
<text x="110.4" y="67.2">EXP_A_TXP_8</text>
<text x="110.4" y="69.1">EXP_A_TXN_8</text>
<text x="110.4" y="71">EXP_A_TXP_9</text>
<text x="142.9" y="66">17</text>
<text x="151.2" y="66">FDI_INT</text>
<text x="166.4" y="69.1">FDI_CPOM</text>
<text x="35.2" y="73">EXP_A_RXN_9</text>
<text x="35.2" y="74.9">EXP_A_RXP_10 H3</text>
<text x="35.2" y="76.8">EXP_A_RXN_10 H4</text>
<text x="110.4" y="73">EXP_A_TXN_9</text>
<text x="110.4" y="74.9">EXP_A_TXP_10</text>
<text x="110.4" y="76.8">EXP_A_TXN_10</text>
<text x="35.2" y="78.8">EXP_A_RXP_11 J1</text>
<text x="35.2" y="80.7">EXP_A_RXN_11 J2</text>
<text x="35.2" y="82.6">EXP_A_RXP_12 K3</text>
<text x="110.4" y="78.8">EXP_A_TXP_11</text>
<text x="110.4" y="80.7">EXP_A_TXN_11</text>
<text x="110.4" y="82.6">EXP_A_TXP_12</text>
<text x="35.2" y="84.6">EXP_A_RXN_12 K4</text>
<text x="35.2" y="86.5">EXP_A_RXP_13 L1</text>
<text x="35.2" y="88.4">EXP_A_RXN_13 L2</text>
<text x="110.4" y="84.6">EXP_A_TXN_12</text>
<text x="110.4" y="86.5">EXP_A_TXP_13</text>
<text x="110.4" y="88.4">EXP_A_TXN_13</text>
<text x="35.2" y="90.3">EXP_A_RXP_14 M3</text>
<text x="35.2" y="92.3">EXP_A_RXN_14M4</text>
<text x="35.2" y="94.2">EXP_A_RXP_15 N1</text>
<text x="110.4" y="90.3">EXP_A_TXP_14</text>
<text x="110.4" y="92.3">EXP_A_TXN_14</text>
<text x="110.4" y="94.2">EXP_A_TXP_15</text>
<text x="17.4" y="100.8">15</text>
<text x="23.8" y="100.8">DMI_RX0</text>
<text x="35.2" y="96.1">EXP_A_RXN_15 N2</text>
<text x="37.1" y="101.9">DMI_RX0#</text>
<text x="37.1" y="100">DMI_RX0</text>
<text x="110.4" y="100">DMI_TX0</text>
<text x="110.4" y="101.9">DMI_TX0#</text>
<text x="110.4" y="96.1">EXP_A_TXN_15</text>
<text x="123.4" y="100.8">DMI_TX0</text>
<text x="137.1" y="100.8">15</text>
<text x="17.4" y="102.7">15</text>
<text x="17.4" y="104.6">15</text>
<text x="17.4" y="106.6">15</text>
<text x="23.8" y="102.7">DMI_RX0#</text>
<text x="23.8" y="104.6">DMI_RX1</text>
<text x="23.8" y="106.6">DMI_RX1#</text>
<text x="37.1" y="103.9">DMI_RX1</text>
<text x="37.1" y="105.8">DMI_RX1#</text>
<text x="37.1" y="107.7">DMI_RX2</text>
<text x="110.4" y="103.9">DMI_TX1</text>
<text x="110.4" y="105.8">DMI_TX1#</text>
<text x="110.4" y="107.7">DMI_TX2</text>
<text x="123.4" y="102.7">DMI_TX0#</text>
<text x="123.4" y="104.6">DMI_TX1</text>
<text x="123.4" y="106.6">DMI_TX1#</text>
<text x="137.1" y="102.7">15</text>
<text x="137.1" y="106.6">15</text>
<text x="137.1" y="104.6">15</text>
<text x="258.5" y="106.7">VREF_DQ_B</text>
<text x="272.2" y="106.7">12,13,14</text>
<text x="17.4" y="108.5">15</text>
<text x="17.4" y="110.4">15</text>
<text x="17.4" y="112.4">15</text>
<text x="23.8" y="108.5">DMI_RX2</text>
<text x="23.8" y="110.4">DMI_RX2#</text>
<text x="23.8" y="112.4">DMI_RX3</text>
<text x="37.1" y="109.6">DMI_RX2#</text>
<text x="37.1" y="111.6">DMI_RX3</text>
<text x="37.1" y="113.5">DMI_RX3#</text>
<text x="110.4" y="109.6">DMI_TX2#</text>
<text x="110.4" y="111.6">DMI_TX3</text>
<text x="110.4" y="113.5">DMI_TX3#</text>
<text x="123.4" y="108.5">DMI_TX2</text>
<text x="123.4" y="110.4">DMI_TX2#</text>
<text x="123.4" y="112.4">DMI_TX3</text>
<text x="137.1" y="110.4">15</text>
<text x="137.1" y="108.5">15</text>
<text x="137.1" y="112.4">15</text>
<text x="258.5" y="108.7">VREF_DQ_A</text>
<text x="272.2" y="108.7">10,11,14</text>
<text x="17.4" y="114.3">15</text>
<text x="23.8" y="114.3">DMI_RX3#</text>
<text x="123.4" y="114.3">DMI_TX3#</text>
<text x="137.1" y="114.3">15</text>
<text x="35.2" y="121.2">TP_PE_RX_1</text>
<text x="35.2" y="127">TP_PE_RX_2#</text>
<text x="35.2" y="128.9">TP_PE_RX_3</text>
<text x="106.6" y="130.9">TP_PE_RX_3#</text>
<text x="33.2" y="136.7">PEGCOMP</text>
</g>
<g font-size="1.7">
<text x="202.7" y="22.8">?</text>
<text x="75.3" y="26.6">?</text>
<text x="202.7" y="29.5">BALLMAP_REV = 1.4</text>
<text x="75.3" y="35.3">BALLMAP_REV = 1.4</text>
<text x="176.8" y="34.7">AC5</text>
<text x="227.2" y="34.7">AC2</text>
<text x="227.2" y="30.9">AC8</text>
<text x="227.2" y="32.8">AC7</text>
<text x="101.8" y="36.7">C13</text>
<text x="101.8" y="40.5">E14</text>
<text x="101.8" y="38.6">C14</text>
<text x="176.8" y="36.7">AC4</text>
<text x="227.2" y="38.6">AD2</text>
<text x="227.2" y="36.7">AC3</text>
<text x="227.2" y="40.5">AD1</text>
<text x="48.6" y="46.3">C9</text>
<text x="101.8" y="44.4">G14</text>
<text x="101.8" y="42.4">E13</text>
<text x="101.8" y="46.3">G13</text>
<text x="227.2" y="42.4">AD4</text>
<text x="227.2" y="44.4">AD3</text>
<text x="48.7" y="50.2">E9</text>
<text x="48.7" y="52.1">B8</text>
<text x="101.8" y="48.2">F12</text>
<text x="101.8" y="52.1">J14</text>
<text x="101.8" y="50.2">F11</text>
<text x="176.8" y="52.1">AE5</text>
<text x="227.2" y="52.1">AE7</text>
<text x="227.2" y="48.2">AD7</text>
<text x="227.2" y="50.2">AD6</text>
<text x="48.6" y="56">C6</text>
<text x="48.6" y="57.9">C5</text>
<text x="48.7" y="54">B7</text>
<text x="48.7" y="59.8">A5</text>
<text x="101.8" y="59.8">D3</text>
<text x="101.8" y="56">D8</text>
<text x="101.8" y="57.9">D7</text>
<text x="101.8" y="54">J13</text>
<text x="176.8" y="54">AE4</text>
<text x="227.2" y="59.8">AG2</text>
<text x="227.2" y="56">AF3</text>
<text x="227.2" y="57.9">AF2</text>
<text x="227.2" y="54">AE8</text>
<text x="48.7" y="61.7">A6</text>
<text x="48.7" y="65.6">E1</text>
<text x="48.7" y="63.7">E2</text>
<text x="101.8" y="63.7">E6</text>
<text x="101.8" y="61.7">C3</text>
<text x="101.8" y="65.6">E5</text>
<text x="176.7" y="65.6">AG3</text>
<text x="227.2" y="61.7">AG1</text>
<text x="48.5" y="71.4">G2</text>
<text x="48.8" y="69.5">F3</text>
<text x="48.8" y="67.5">F4</text>
<text x="101.8" y="67.5">F8</text>
<text x="101.8" y="71.4">G10</text>
<text x="101.8" y="69.5">F7</text>
<text x="142.7" y="69.9">CPU_VTT</text>
<text x="176.8" y="71.4">AE1</text>
<text x="176.8" y="69.5">AE2</text>
<text x="48.5" y="73.3">G1</text>
<text x="101.8" y="77.2">G6</text>
<text x="101.8" y="73.3">G9</text>
<text x="101.8" y="75.3">G5</text>
<text x="203.7" y="75.9">4 OF 11</text>
<text x="101.8" y="81">K8</text>
<text x="101.8" y="79.1">K7</text>
<text x="101.8" y="83">J5</text>
<text x="181.5" y="78.8">REV = 1</text>
<text x="224.9" y="78.8">?</text>
<text x="101.8" y="88.8">M7</text>
<text x="101.8" y="84.9">J6</text>
<text x="101.8" y="86.8">M8</text>
<text x="101.8" y="92.6">L5</text>
<text x="101.8" y="90.7">L6</text>
<text x="101.8" y="94.6">N5</text>
<text x="48.1" y="100.4">W5</text>
<text x="101.8" y="96.5">N6</text>
<text x="101.8" y="100.4">V7</text>
<text x="199.8" y="96.1">?</text>
<text x="48.1" y="102.3">W4</text>
<text x="48.7" y="104.2">V3</text>
<text x="48.7" y="106.2">V4</text>
<text x="101.8" y="102.3">V6</text>
<text x="101.8" y="106.2">W8</text>
<text x="101.8" y="104.2">W7</text>
<text x="176.8" y="106.2">AB7</text>
<text x="198.9" y="102.9">BALLMAP_REV = 1.4</text>
<text x="217.6" y="106.2">AH1</text>
<text x="47.5" y="111.9">AA4</text>
<text x="47.5" y="113.9">AA5</text>
<text x="48.7" y="110">Y4</text>
<text x="48.7" y="108.1">Y3</text>
<text x="101.8" y="110">Y7</text>
<text x="101.8" y="113.9">AA8</text>
<text x="101.8" y="108.1">Y6</text>
<text x="101.8" y="111.9">AA7</text>
<text x="175.8" y="108.1">AD37</text>
<text x="176.2" y="111.9">AJ29</text>
<text x="176.2" y="113.9">AJ30</text>
<text x="176.7" y="110">AG4</text>
<text x="217.6" y="108.1">AH4</text>
<text x="217.6" y="111.9">AT11</text>
<text x="217.6" y="113.9">AP20</text>
<text x="48.7" y="119.7">P4</text>
<text x="48.7" y="117.7">P3</text>
<text x="101.8" y="119.7">P7</text>
<text x="101.8" y="117.7">P8</text>
<text x="175.3" y="119.7">AW34</text>
<text x="175.9" y="117.7">AV34</text>
<text x="176.2" y="115.8">AJ31</text>
<text x="217.6" y="119.7">AY10</text>
<text x="217.6" y="117.7">AU10</text>
<text x="217.6" y="115.8">AN20</text>
<text x="48.6" y="121.6">R2</text>
<text x="48.6" y="123.5">R1</text>
<text x="48.8" y="125.5">T4</text>
<text x="101.8" y="123.5">T8</text>
<text x="101.8" y="121.6">T7</text>
<text x="101.8" y="125.5">R6</text>
<text x="177" y="123.5">P35</text>
<text x="177" y="125.5">P37</text>
<text x="48.6" y="129.3">U2</text>
<text x="48.6" y="131.2">U1</text>
<text x="48.8" y="127.4">T3</text>
<text x="101.8" y="127.4">R5</text>
<text x="101.8" y="131.2">U6</text>
<text x="101.8" y="129.3">U5</text>
<text x="176.9" y="129.3">R34</text>
<text x="176.9" y="131.2">R36</text>
<text x="177" y="127.4">P39</text>
<text x="17.4" y="132.8">CPU_VTT</text>
<text x="48.7" y="137">B5</text>
<text x="176.9" y="135.1">R40</text>
<text x="176.9" y="133.2">R38</text>
<text x="217.6" y="137">AE6</text>
<text x="217.6" y="135.1">AB6</text>
<text x="217.6" y="133.2">AF4</text>
<text x="48.6" y="139">C4</text>
<text x="48.7" y="140.9">B4</text>
<text x="217.6" y="139">AJ11</text>
<text x="52.2" y="149.2">REV = 1</text>
<text x="92.7" y="145.4">3 OF 11</text>
<text x="98.5" y="148.3">?</text>
<text x="175.3" y="148.6">AW38</text>
<text x="175.8" y="146.7">AU40</text>
<text x="177" y="144.8">A38</text>
<text x="217.6" y="148.6">C38</text>
<text x="217.6" y="146.7">C39</text>
<text x="217.6" y="144.8">D38</text>
<text x="177.9" y="152.5">D1</text>
<text x="177.9" y="150.5">C2</text>
<text x="217.6" y="152.5">N34</text>
<text x="217.6" y="150.5">J34</text>
<text x="199.8" y="160.8">11 OF 11</text>
<text x="183.4" y="165.6">REV = 1</text>
<text x="216.2" y="163.7">?</text>
<text x="228.2" y="179.1">Size</text>
<text x="238.2" y="179.1">Document Description</text>
<text x="286.1" y="179.1">Rev</text>
<text x="228.2" y="184.9">Date:</text>
<text x="228.6" y="181.1">B</text>
<text x="233.6" y="184.9">Friday, November 05, 2010</text>
<text x="266.4" y="184.9">Sheet</text>
<text x="275.1" y="184.9">7</text>
<text x="280.9" y="184.9">of</text>
<text x="285.7" y="184.9">40</text>
<text x="287.7" y="181.1">10</text>
</g>
<g font-size="1.7" fill="#000080">
<text x="183.4" y="24.7">CPU1D</text>
<text x="54.1" y="30.5">CPU1C</text>
<text x="160.2" y="69.1">R271</text>
<text x="160.2" y="71">24.9R1%0402</text>
<text x="183.4" y="77.8">SKT_H2_CRB/ILM</text>
<text x="181.5" y="98.1">CPU1K</text>
<text x="243.3" y="107.7">R272</text>
<text x="243.3" y="105.8">R273</text>
<text x="251" y="107.7">0R</text>
<text x="251" y="105.8">0R</text>
<text x="231.7" y="113.5">C242</text>
<text x="245.2" y="113.5">C241</text>
<text x="231.7" y="115.4">C0.1u16X0402</text>
<text x="245.2" y="115.4">C0.1u16X0402</text>
<text x="25.1" y="138.6">R266</text>
<text x="30.9" y="138.6">24.9R1%0402</text>
<text x="54.1" y="147.3">SKT_H2_CRB/ILM</text>
<text x="183.4" y="162.7">SKT_H2_CRB/ILM</text>
</g>
<g font-size="1.7" fill="#004080">
<text x="182.5" y="35.5">FDI_FSYNC_0</text>
<text x="216" y="33.6">FDI_TX#_0</text>
<text x="217" y="35.5">FDI_TX_1</text>
<text x="217" y="31.7">FDI_TX_0</text>
<text x="53.1" y="37.5">PEG_RX_0</text>
<text x="53.1" y="39.4">PEG_RX#_0</text>
<text x="53.1" y="41.3">PEG_RX_1</text>
<text x="89.7" y="39.4">PEG_TX#_0</text>
<text x="90.6" y="37.5">PEG_TX_0</text>
<text x="90.6" y="41.3">PEG_TX_1</text>
<text x="182.5" y="37.5">FDI_LSYNC_0</text>
<text x="216" y="37.5">FDI_TX#_1</text>
<text x="216" y="41.3">FDI_TX#_2</text>
<text x="217" y="39.4">FDI_TX_2</text>
<text x="53.1" y="43.2">PEG_RX#_1</text>
<text x="53.1" y="45.2">PEG_RX_2</text>
<text x="53.1" y="47.1">PEG_RX#_2</text>
<text x="89.7" y="43.2">PEG_TX#_1</text>
<text x="89.7" y="47.1">PEG_TX#_2</text>
<text x="90.6" y="45.2">PEG_TX_2</text>
<text x="216" y="45.2">FDI_TX#_3</text>
<text x="217" y="43.2">FDI_TX_3</text>
<text x="53.1" y="51">PEG_RX#_3</text>
<text x="53.1" y="49">PEG_RX_3</text>
<text x="53.1" y="52.9">PEG_RX_4</text>
<text x="89.7" y="51">PEG_TX#_3</text>
<text x="90.6" y="49">PEG_TX_3</text>
<text x="90.6" y="52.9">PEG_TX_4</text>
<text x="182.5" y="52.9">FDI_FSYNC_1</text>
<text x="216" y="51">FDI_TX#_4</text>
<text x="217" y="52.9">FDI_TX_5</text>
<text x="217" y="49">FDI_TX_4</text>
<text x="53.1" y="54.8">PEG_RX#_4</text>
<text x="53.1" y="56.8">PEG_RX_5</text>
<text x="53.1" y="58.7">PEG_RX#_5</text>
<text x="89.7" y="58.7">PEG_TX#_5</text>
<text x="89.7" y="54.8">PEG_TX#_4</text>
<text x="90.6" y="56.8">PEG_TX_5</text>
<text x="182.5" y="54.8">FDI_LSYNC_1</text>
<text x="216" y="58.7">FDI_TX#_6</text>
<text x="216" y="54.8">FDI_TX#_5</text>
<text x="217" y="56.8">FDI_TX_6</text>
<text x="53.1" y="60.6">PEG_RX_6</text>
<text x="53.1" y="62.5">PEG_RX#_6</text>
<text x="53.1" y="64.5">PEG_RX_7</text>
<text x="89.7" y="62.5">PEG_TX#_6</text>
<text x="90.6" y="60.6">PEG_TX_6</text>
<text x="90.6" y="64.5">PEG_TX_7</text>
<text x="216" y="62.5">FDI_TX#_7</text>
<text x="217" y="60.6">FDI_TX_7</text>
<text x="53.1" y="70.3">PEG_RX#_8</text>
<text x="53.1" y="68.3">PEG_RX_8</text>
<text x="53.1" y="66.4">PEG_RX#_7</text>
<text x="89.7" y="70.3">PEG_TX#_8</text>
<text x="89.7" y="66.4">PEG_TX#_7</text>
<text x="90.6" y="68.3">PEG_TX_8</text>
<text x="182.5" y="70.3">FDI_COMPIO</text>
<text x="182.5" y="66.4">FDI_INT</text>
<text x="53.1" y="78">PEG_RX#_10</text>
<text x="53.1" y="72.2">PEG_RX_9</text>
<text x="53.1" y="74.1">PEG_RX#_9</text>
<text x="53.1" y="76.1">PEG_RX_10</text>
<text x="88.7" y="78">PEG_TX#_10</text>
<text x="89.7" y="74.1">PEG_TX#_9</text>
<text x="89.7" y="76.1">PEG_TX_10</text>
<text x="90.6" y="72.2">PEG_TX_9</text>
<text x="182.5" y="72.2">FDI_ICOMPO</text>
<text x="53.1" y="79.9">PEG_RX_11</text>
<text x="53.1" y="81.9">PEG_RX#_11</text>
<text x="53.1" y="83.8">PEG_RX_12</text>
<text x="88.7" y="81.9">PEG_TX#_11</text>
<text x="89.7" y="79.9">PEG_TX_11</text>
<text x="89.7" y="83.8">PEG_TX_12</text>
<text x="53.1" y="85.7">PEG_RX#_12</text>
<text x="53.1" y="89.6">PEG_RX#_13</text>
<text x="53.1" y="87.7">PEG_RX_13</text>
<text x="88.7" y="89.6">PEG_TX#_13</text>
<text x="88.7" y="85.7">PEG_TX#_12</text>
<text x="89.7" y="87.7">PEG_TX_13</text>
<text x="53.1" y="91.5">PEG_RX_14</text>
<text x="53.1" y="93.4">PEG_RX#_14</text>
<text x="53.1" y="95.4">PEG_RX_15</text>
<text x="88.7" y="93.4">PEG_TX#_14</text>
<text x="89.7" y="91.5">PEG_TX_14</text>
<text x="89.7" y="95.4">PEG_TX_15</text>
<text x="53.1" y="97.3">PEG_RX#_15</text>
<text x="53.1" y="101.2">DMI_RX_0</text>
<text x="88.7" y="97.3">PEG_TX#_15</text>
<text x="91.2" y="101.2">DMI_TX_0</text>
<text x="53.1" y="103.1">DMI_RX#_0</text>
<text x="53.1" y="105">DMI_RX_1</text>
<text x="53.1" y="107">DMI_RX#_1</text>
<text x="90.2" y="103.1">DMI_TX#_0</text>
<text x="90.2" y="107">DMI_TX#_1</text>
<text x="91.2" y="105">DMI_TX_1</text>
<text x="182.5" y="107">RSVD_004</text>
<text x="208.6" y="107">FC_AH1</text>
<text x="53.1" y="110.8">DMI_RX#_2</text>
<text x="53.1" y="108.9">DMI_RX_2</text>
<text x="53.1" y="112.7">DMI_RX_3</text>
<text x="90.2" y="110.8">DMI_TX#_2</text>
<text x="91.2" y="108.9">DMI_TX_2</text>
<text x="91.2" y="112.7">DMI_TX_3</text>
<text x="182.5" y="108.9">RSVD_005</text>
<text x="182.5" y="110.8">RSVD_008</text>
<text x="182.5" y="112.7">RSVD_010</text>
<text x="206.5" y="112.7">RSVD_015</text>
<text x="208.6" y="108.9">FC_AH4</text>
<text x="53.1" y="114.7">DMI_RX#_3</text>
<text x="53.1" y="118.5">PE_RX_0</text>
<text x="90.2" y="114.7">DMI_TX#_3</text>
<text x="92" y="118.5">PE_TX_0</text>
<text x="182.5" y="114.7">RSVD_011</text>
<text x="182.5" y="116.6">RSVD_012</text>
<text x="182.5" y="118.5">RSVD_019</text>
<text x="206.5" y="118.5">RSVD_017</text>
<text x="206.5" y="116.6">RSVD_013</text>
<text x="206.5" y="114.7">RSVD_014</text>
<text x="53.1" y="120.5">PE_RX#_0</text>
<text x="53.1" y="122.4">PE_RX_1</text>
<text x="53.1" y="124.3">PE_RX#_1</text>
<text x="91" y="120.5">PE_TX#_0</text>
<text x="91" y="124.3">PE_TX#_1</text>
<text x="92" y="122.4">PE_TX_1</text>
<text x="182.5" y="120.5">RSVD_021</text>
<text x="182.5" y="124.3">RSVD_043</text>
<text x="206.5" y="120.5">RSVD_022</text>
<text x="53.1" y="128.2">PE_RX#_2</text>
<text x="53.1" y="126.3">PE_RX_2</text>
<text x="53.1" y="130.1">PE_RX_3</text>
<text x="91" y="128.2">PE_TX#_2</text>
<text x="92" y="130.1">PE_TX_3</text>
<text x="92" y="126.3">PE_TX_2</text>
<text x="182.5" y="126.3">RSVD_044</text>
<text x="182.5" y="128.2">RSVD_045</text>
<text x="182.5" y="130.1">RSVD_046</text>
<text x="53.1" y="132">PE_RX#_3</text>
<text x="53.1" y="137.8">PEG_ICOMPO</text>
<text x="91" y="132">PE_TX#_3</text>
<text x="182.5" y="135.9">RSVD_049</text>
<text x="182.5" y="132">RSVD_047</text>
<text x="182.5" y="134">RSVD_048</text>
<text x="206.5" y="137.8">RSVD_006</text>
<text x="206.5" y="135.9">RSVD_003</text>
<text x="206.5" y="134">RSVD_007</text>
<text x="53.1" y="141.7">PEG_COMPI</text>
<text x="53.1" y="139.8">PEG_RCOMPO</text>
<text x="206.5" y="139.8">RSVD_009</text>
<text x="182.5" y="149.4">NCTF_03</text>
<text x="182.5" y="147.5">NCTF_02</text>
<text x="182.5" y="145.6">NCTF_01</text>
<text x="206.5" y="149.4">RSVD_025</text>
<text x="206.5" y="147.5">RSVD_026</text>
<text x="206.5" y="145.6">RSVD_027</text>
<text x="182.5" y="153.3">NCTF_05</text>
<text x="182.5" y="151.3">NCTF_04</text>
<text x="206.5" y="153.3">RSVD_041</text>
<text x="206.5" y="151.3">RSVD_031</text>
</g>
<g font-size="1.4">
<text x="30.9" y="1.5">5</text>
<text x="88.8" y="1.5">4</text>
<text x="146.7" y="1.5">3</text>
<text x="204.7" y="1.5">2</text>
<text x="262.6" y="1.5">1</text>
<text x=".5" y="26.1">D</text>
<text x="292" y="26.1">D</text>
<text x=".5" y="71.9">C</text>
<text x="292" y="71.9">C</text>
<text x=".5" y="117.8">B</text>
<text x="292" y="117.8">B</text>
<text x=".5" y="163.6">A</text>
<text x="292" y="163.6">A</text>
<text x="30.9" y="186.8">5</text>
<text x="88.8" y="186.8">4</text>
<text x="146.7" y="186.8">3</text>
<text x="204.7" y="186.8">2</text>
<text x="262.6" y="186.8">1</text>
</g>
<g font-size="1.4" fill="#00f">
<text x="68.4" y="28.8">SKT_H2_CRB</text>
<text x="195.8" y="24">SKT_H2_CRB</text>
<text x="74.5" y="63.3" transform="rotate(-90 74.5 63.3)">PEG</text>
<text x="208.5" y="65.3">FDI</text>
<text x="208.5" y="69.2">LINK</text>
<text x="191.9" y="97.4">SKT_H2_CRB</text>
<text x="74.5" y="128.6" transform="rotate(-90 74.5 128.6)">GEN</text>
<text x="193.1" y="155.7">SPARES</text>
</g>
<text font-size="1.3" fill="#00f" x="74.4" y="110" transform="rotate(-90 74.4 110)">DMI</text>
</svg>
